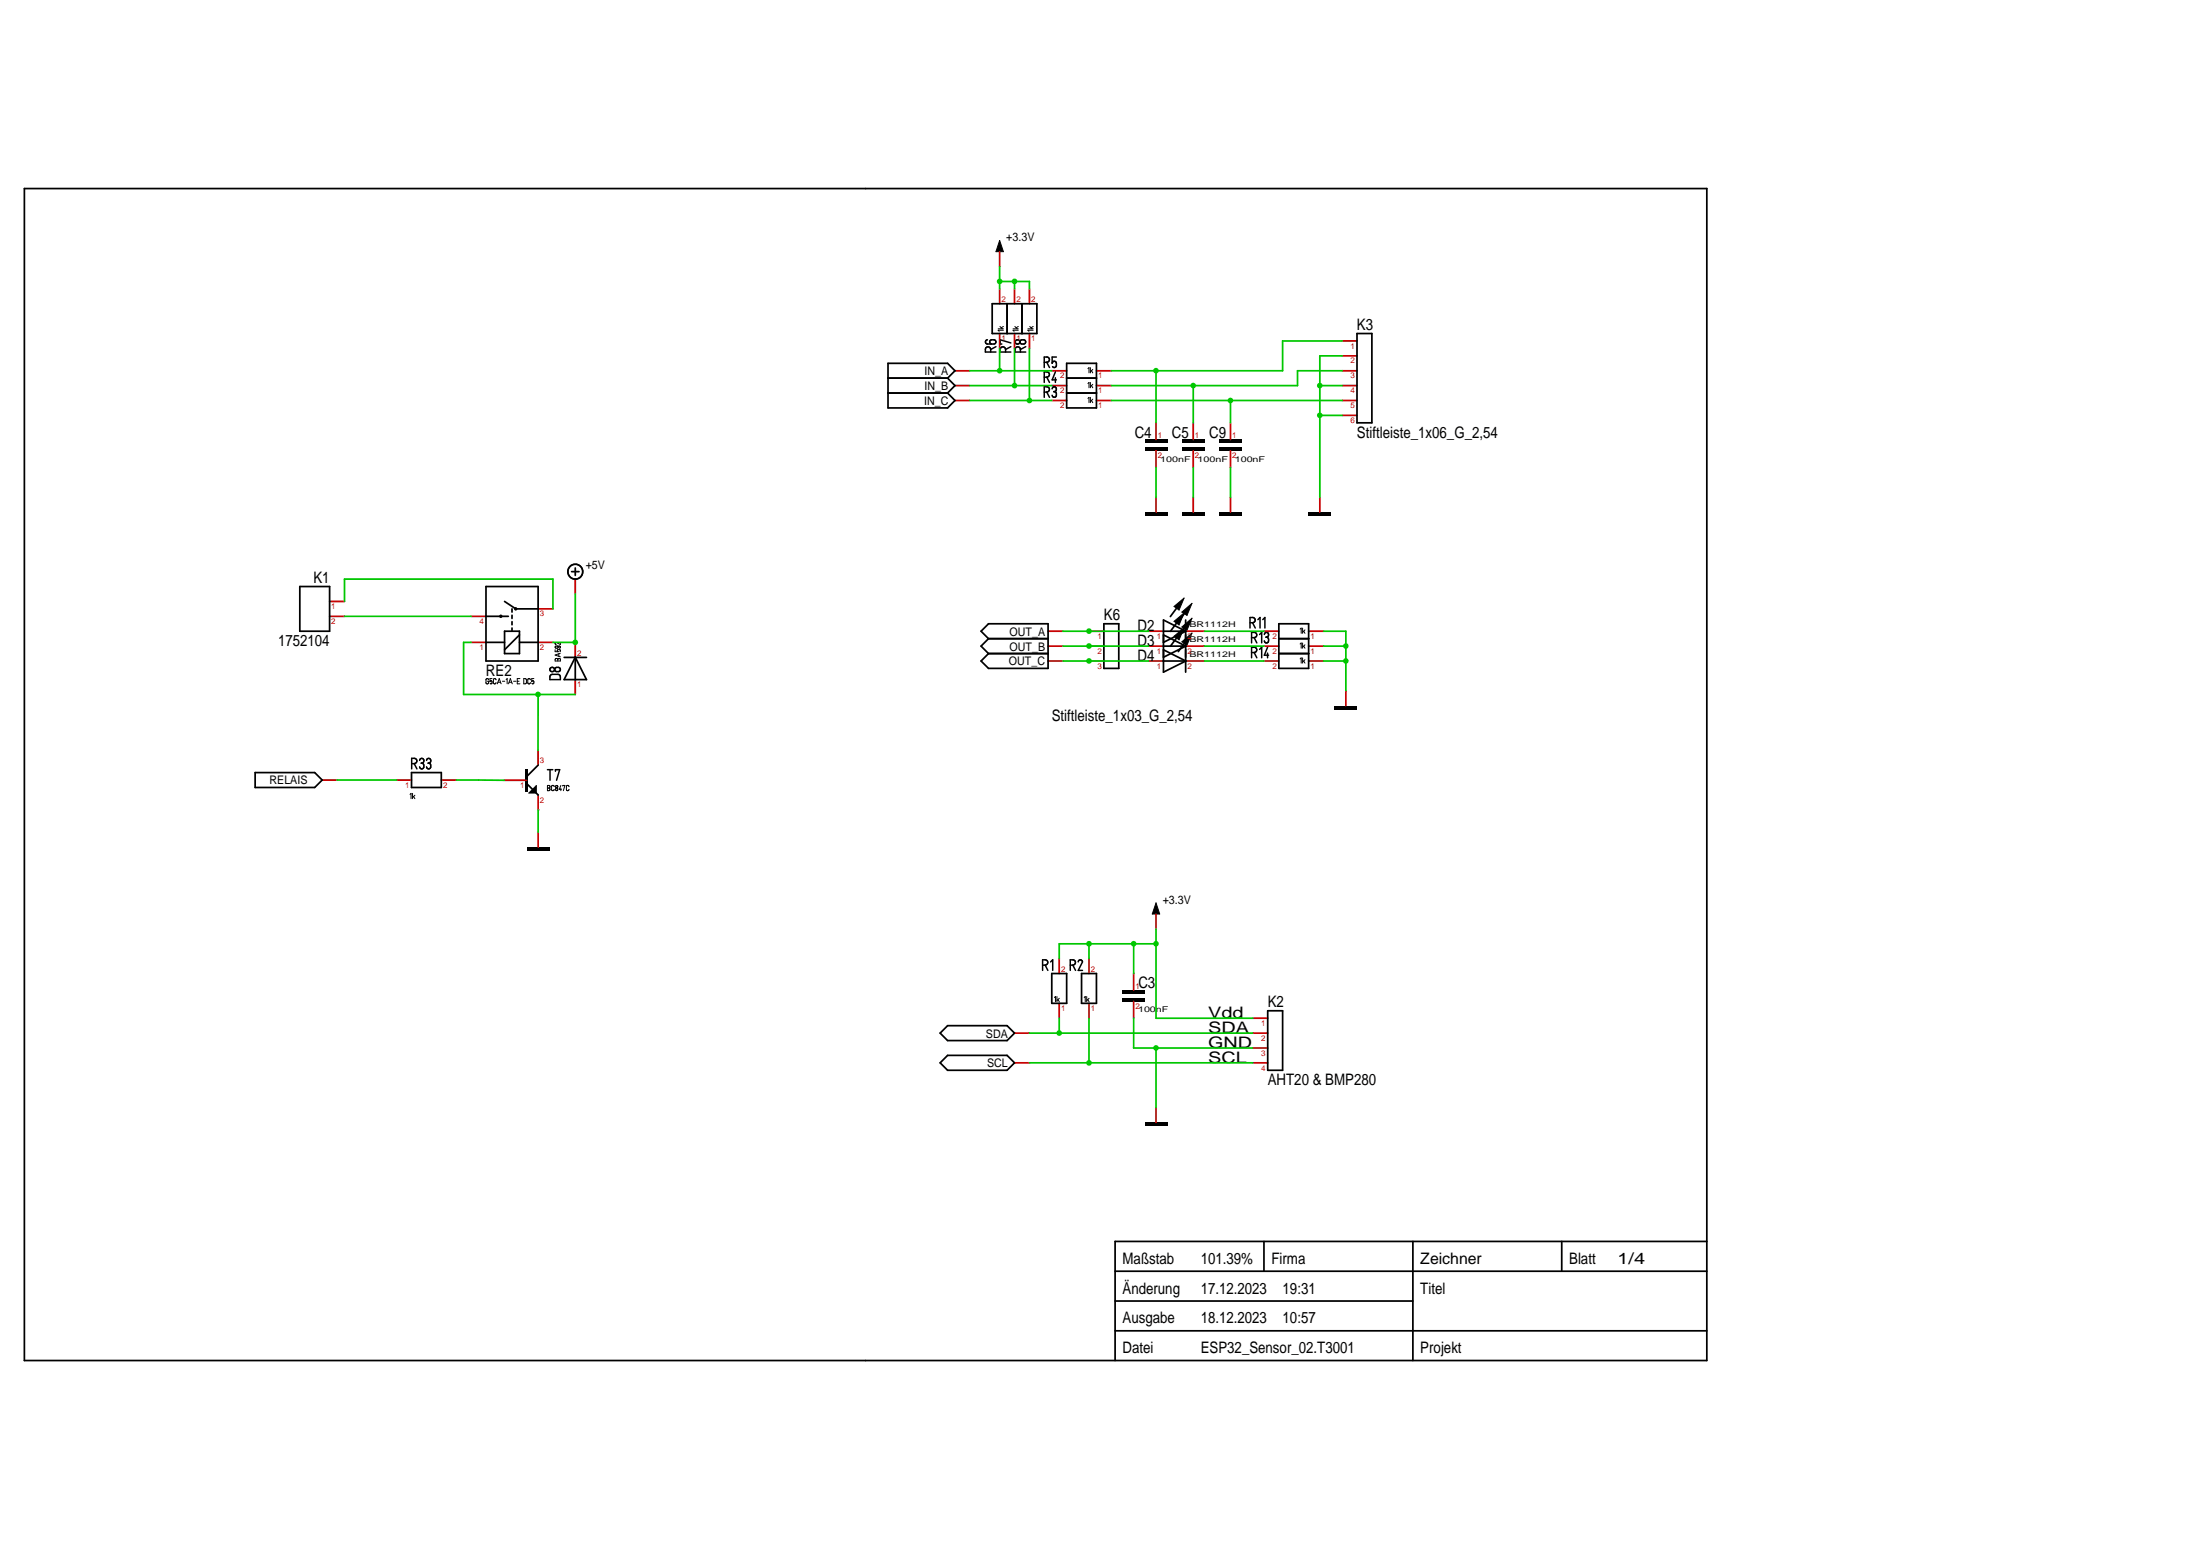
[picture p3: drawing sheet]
<svg xmlns="http://www.w3.org/2000/svg" width="297mm" height="210mm" viewBox="0 0 297 210" stroke-linecap="round" stroke-linejoin="round" font-family="sans-serif">
<g fill="none" stroke="#c70000" stroke-width=".23">
<path d="M135 34v2M135 39v2M137 39v2M139 39v2M128.9 54.1h2M128.9 52h2M128.9 50h2M135 45v2M137 45v2M139 45v2M142 54.1h2M142 52h2"/>
<path d="M142 50h2M148 54.1h2.1M148 52h2.1M148 50h2.1M156.1 57.1v2.2M161.1 57.1v2.2M166.1 57.1v2.2M181.2 56.1h2M181.2 54.1h2M181.2 52h2M181.2 50h2M181.2 48h2"/>
<path d="M181.2 46h2M77.7 78.2v2M156.1 60.8v2.3M156.1 67.1v2M161.1 60.8v2.3M161.1 67.1v2M166.1 60.8v2.3M166.1 67.1v2M178.2 67.1v2M44.5 81.2h2M44.5 83.2h2M63.6 83.2h2"/>
<path d="M63.6 86.7h2M72.7 82.2h2M72.7 86.7h2M77.7 86.7v2M77.7 91.7v2M141.5 89.2h2M141.5 87.2h2M141.5 85.2h2M147 89.2h2M147 87.2h2M147 85.2h2M155.1 89.2h2"/>
<path d="M155.1 87.2h2M155.1 85.2h2M160.1 89.2h2.5M160.1 87.2h2.5M160.1 85.2h2.5M170.7 89.2h2M170.7 87.2h2M170.7 85.2h2M176.7 89.2h2M176.7 87.2h2M176.7 85.2h2M181.7 93.2v2"/>
<path d="M43.5 105.3h2M53.6 105.3h2M59.6 105.3h2M68.1 105.3h3M72.6 101.3v2M72.7 107.3v2M72.7 112.3v2M137 139.5h2M143 129.4v2M143 135.4v2M147 129.4v2M147 135.4v2"/>
<path d="M153.1 131.4v2.3M153.1 135.2v2.2M156.1 123.4v2M169.2 139.5h2M169.2 137.4h2M137 143.5h2M156.1 149.5v2M169.2 143.5h2M169.2 141.5h2"/>
</g>
<g fill="none" stroke="#000" stroke-width=".23">
<path d="M3.3 25.5h227.2v158.2h-227.2zM119.9 51h8M119.9 53.1h8M127.9 51l1-1-1-1h-8v6.1h8l1-1-1-1M127.9 51l1 1-1 1.1M134 41h6v4h-6zM136 41v4M138 41v4M144 51h4M144 49h4v6.1h-4zM144 53.1h4M183.2 45h2v12.1h-2z"/>
<path d="M40.5 79.2h4v6h-4zM65.6 79.2h7.1v10h-7.1zM77.2 77.2h1M77.7 76.7v1M65.6 86.7h2.5M65.6 83.2h3M68.1 85.2h2v3h-2zM68.1 81.2l1.5 1h3.1M69.1 82.2v.4M69.1 83v.5M69.1 83.9v.4M69.1 84.8v.4"/>
<path d="M70.1 85.7l-2 2M70.1 86.7h2.6M76.2 88.7h3M77.7 88.7v3M77.7 88.7l1.5 3h-3zM133.5 86.2l-1-1 1-1h8v6h-8l-1-1 1-1M133.5 88.2h8M133.5 86.2h8M133.5 86.2l-1 1 1 1M149 84.2h2.1v6h-2.1zM157.1 87.7l3 1.5M157.1 89.2h3"/>
<path d="M157.1 85.7l3 1.5M157.1 87.2h3M157.1 85.2h3M159.3 85.6l-1.3 1.6M159.3 83.6l-1.3 1.6M159.3 81.6l-1.3 1.6M160.1 83.7v7M160.1 85.2l-3-1.5v7l3-1.5M160.1 87.2l-3 1.5M160.1 85.2l-3 1.5M160.3 86.3l-1.2 1.7M160.3 84.3l-1.2 1.6"/>
<path d="M160.3 82.3l-1.2 1.6M172.7 84.2h4v6h-4zM172.7 88.2h4M172.7 86.2h4M34.4 104.3h8.1l1 1-1 1h-8.1zM55.6 104.3h4v2h-4zM71.1 105.8l1.6 1.5M72.7 103.3l-1.6 1.5M126.9 139.5l1-1h8.1l1 1-1 1h-8.1zM142 131.4h2v4h-2zM146 131.4h2v4h-2zM171.2 136.4h2v8.1h-2z"/>
<path d="M126.9 143.5l1-1h8.1l1 1-1 1h-8.1zM150.6 175.6h40.2M150.6 179.6h79.9M150.6 171.6h79.9M170.7 167.6v4M190.8 167.6v16.1M210.9 167.6v4M230.5 167.6h-79.9v16.1"/>
<circle cx="77.7" cy="77.2" r="1"/>
</g>
<g fill="#000">
<path d="M135 32.5l.5 1.5h-1zM154.6 59.3h3v.5h-3zM159.6 59.3h3v.5h-3zM164.6 59.3h3v.5h-3zM154.6 69.1h3v.5h-3zM154.6 60.3h3v.5h-3zM159.6 69.1h3v.5h-3zM159.6 60.3h3v.5h-3zM164.6 69.1h3v.5h-3zM164.6 60.3h3v.5h-3zM176.7 69.1h3v.5h-3zM158.5 85.9l1.4-1.2-.7 1.7z"/>
<path d="M158.5 83.9l1.4-1.2-.7 1.7zM158.5 81.9l1.4-1.2-.7 1.6zM159.6 86.6l1.3-1.1-.6 1.6zM159.6 84.6l1.3-1.2-.6 1.7zM159.6 82.6l1.3-1.2-.6 1.7zM180.2 95.2h3v.6h-3zM71.1 114.3h3.1v.5h-3.1zM72.4 106v1.1h-1zM151.6 134.7h3v.5h-3zM151.6 133.7h3v.5h-3zM156.1 121.9l.5 1.5h-1zM154.6 151.5h3v.5h-3z"/>
<circle cx="67.6" cy="83.2" r=".24"/>
<circle cx="69.6" cy="82.2" r=".24"/>
</g>
<g fill="none" stroke="#000" stroke-width=".14">
<path d="M135 32.5l.5 1.5h-1zM134.8 44.4h.7M135 44.1l.3 .3M135.5 44.6h-.7l.1 .1M135.5 44.1l-.3 .1M136.8 44.4h.7M137 44.1l.3 .3M137.5 44.6h-.7l.1 .1M137.5 44.1l-.3 .1M138.8 44.4h.7M139 44.1l.4 .3M139.5 44.6h-.7l.1 .1"/>
<path d="M139.5 44.1l-.3 .1M146.9 49.8l.1-.2v.7M146.9 51.8l.1-.2v.7M146.9 53.8l.1-.2v.8M147.2 49.6v.7M147.2 51.6v.7M147.2 53.6v.8M147.4 50l.1 .3M147.4 52.1l.1 .2M147.4 54.1l.1 .3M147.5 49.9l-.3 .3M147.5 51.9l-.3 .3"/>
<path d="M147.5 53.9l-.3 .3M66 91.8a.18 .18 0 0 0-.2-.2 .18 .18 0 0 0-.2 .2v.3a.17 .17 0 0 0 .2 .2 .17 .17 0 0 0 .2-.2v-.1h-.2M66.2 92l.1-.1 .1 .1v.3l-.2-.1M66.4 91.6h-.2v.4M66.6 92.1a.18 .18 0 0 0 .2 .2 .18 .18 0 0 0 .2-.2M66.6 91.8a.18 .18 0 0 1 .2-.2 .18 .18 0 0 1 .2 .2M66.6 91.8v.3M67.2 92.3l.2-.7 .3 .7M67.2 92.1h.4M67.8 92h.4M68.3 91.7l.2-.1v.7M68.7 92.3l.2-.7 .3 .7"/>
<path d="M68.7 92.1h.4M69.3 92h.4M69.8 92h.3M70.2 91.6h-.4v.7h.4M70.7 91.6l.4 .1v.4l-.1 .2h-.3zM71.6 91.8a.17 .17 0 0 0-.2-.2 .17 .17 0 0 0-.1 .2v.3a.17 .17 0 0 0 .1 .2 .17 .17 0 0 0 .2-.2M72.1 91.6h-.3v.4a.14 .14 0 0 1 .1-.1 .14 .14 0 0 1 .2 .1l-.1 .3-.2-.1M75 87.7v.3h.4M75.2 87.2a.14 .14 0 0 1 .2 .1 .14 .14 0 0 1-.2 .2h-.1a.14 .14 0 0 1-.2-.2 .14 .14 0 0 1 .2-.1h.4a.14 .14 0 0 1 .2 .1 .14 .14 0 0 1-.2 .2M75.3 89v.2M75.3 89a.18 .18 0 0 0-.2-.1 .18 .18 0 0 0-.1 .1v.2h.7v-.2M75.3 89a.18 .18 0 0 1 .2-.1 .18 .18 0 0 1 .2 .1"/>
<path d="M75.4 88.2v.4M75.6 87.9v-.2h-.3l-.1 .1 .1 .2M75.7 86.7v.3l-.6-.3a.14 .14 0 0 0-.2 .2 .14 .14 0 0 0 .2 .1M75.7 88.2l-.7 .2 .7 .3M158.5 85.9l1.4-1.2-.7 1.7zM158.5 83.9l1.4-1.2-.7 1.7zM158.5 81.9l1.4-1.2-.7 1.6zM159.6 86.6l1.3-1.1-.6 1.6zM159.6 84.6l1.3-1.2-.6 1.7zM159.6 82.6l1.3-1.2-.6 1.7zM175.5 88.9l.2-.1v.7M175.5 84.9l.2-.1v.7"/>
<path d="M175.5 86.9l.2-.1v.7M175.9 84.8v.7M175.9 86.8v.7M175.9 88.8v.7M176 89.2l.2 .3M176 87.2l.2 .3M176 85.2l.2 .3M176.2 89l-.3 .4M176.2 87l-.3 .4M176.2 85l-.3 .4M55.4 107.2l.1-.1v.7M55.7 107.1v.7"/>
<path d="M55.8 107.5l.2 .3M56 107.3l-.3 .4M72.4 106v1.1h-1zM73.9 106.4h.2a.18 .18 0 0 0 .2-.2 .18 .18 0 0 0-.2-.2h-.2v.7h.2a.17 .17 0 0 0 .2-.1 .17 .17 0 0 0-.2-.2M74.8 106.2a.18 .18 0 0 0-.2-.2 .18 .18 0 0 0-.1 .2v.4a.17 .17 0 0 0 .1 .1 .17 .17 0 0 0 .2-.1M75.1 106.3a.16 .16 0 0 1-.1-.2 .16 .16 0 0 1 .3 0 .16 .16 0 0 1-.1 .2M75.1 106.3v.1a.19 .19 0 0 0-.1 .2 .19 .19 0 0 0 .2 .1l.1-.2-.1-.2M75.1 106.3h.1M75.7 106l-.2 .6h.3M75.7 106.4v.3M76 106.1v-.1h.3l-.2 .7M76.8 106.2a.17 .17 0 0 0-.2-.2 .17 .17 0 0 0-.1 .2v.4a.17 .17 0 0 0 .1 .1 .17 .17 0 0 0 .2-.1"/>
<path d="M142.4 134.7l.1-.2v.7M142.7 134.5v.7M142.8 134.9l.2 .3M143 134.8l-.3 .3M146.4 134.7l.1-.2v.7M146.7 134.5v.7M146.9 134.9l.1 .3M147 134.8l-.3 .3M156.1 121.9l.5 1.5h-1z"/>
</g>
<g fill="none" stroke="#000" stroke-width=".2">
<path d="M133.3 45.9a.29 .29 0 0 0-.3 .3 .29 .29 0 0 0 .3 .2h.9a.29 .29 0 0 0 .3-.2 .29 .29 0 0 0-.3-.3h-.3a.29 .29 0 0 0-.3 .3 .29 .29 0 0 0 .3 .2M133.8 47.2a.35 .35 0 0 0-.4-.4 .35 .35 0 0 0-.4 .4v.3h1.5M133.8 47.2v.3M134.5 46.8l-.7 .4M135.8 47.2a.35 .35 0 0 0-.4-.4 .35 .35 0 0 0-.3 .4v.3h1.4M135.8 47.2v.3M136.5 46.3l-1.4-.4v.5h.2M136.5 46.8l-.7 .4M137.1 47.2a.36 .36 0 0 1 .3-.4 .36 .36 0 0 1 .4 .4M137.1 47.2v.3h1.4M137.8 47.2v.3M137.8 45.9a.4 .4 0 0 1 .4 0 .4 .4 0 0 1 .3 .3 .38 .38 0 0 1-.5 .3 .38 .38 0 0 1-.2-.5z"/>
<path d="M138.5 46.8l-.7 .4M141 48.9h.3M141 50.9h.3M141 52.9h.3M141.3 48.9a.35 .35 0 0 0 .4-.4 .35 .35 0 0 0-.4-.3h-.3v1.4M141.3 50.9a.35 .35 0 0 0 .4-.3 .35 .35 0 0 0-.4-.4h-.3v1.4M141.3 52.9a.35 .35 0 0 0 .4-.3 .35 .35 0 0 0-.4-.4h-.3v1.4M141.3 48.9l.4 .7M141.3 50.9l.4 .7M141.3 52.9l.4 .7M142.1 52.5a.31 .31 0 0 1 .3-.3 .31 .31 0 0 1 .3 .4 .31 .31 0 0 1-.4 .3M142.3 52.9h.1"/>
<path d="M142.3 52.9a.37 .37 0 0 1 .3 .4 .37 .37 0 0 1-.4 .3l-.1-.2M142.5 50.2l-.4 1.1h.5M142.5 51v.6M142.6 48.2h-.5v.8a.29 .29 0 0 1 .2-.2 .29 .29 0 0 1 .3 .2v.5l-.2 .1-.3-.1M74.3 91.1l.3-.1h.7a.34 .34 0 0 1 .4 .4v.3h-1.5zM75 90.2a.39 .39 0 0 1 .4-.1 .39 .39 0 0 1 .3 .3 .38 .38 0 0 1-.5 .3 .38 .38 0 0 1-.3-.5zM168.8 84.1h.3M169 88.1h.3l.4 .7M169 86.1h.3M169.1 84.1a.35 .35 0 0 0 .4-.4 .35 .35 0 0 0-.4-.3h-.3v1.4M169.1 84.1l.4 .7M169.3 86.1a.35 .35 0 0 0 .4-.4 .35 .35 0 0 0-.4-.3h-.3v1.4"/>
<path d="M169.3 87.4h-.3v1.4M169.3 87.4a.35 .35 0 0 1 .4 .3 .35 .35 0 0 1-.4 .4M169.3 86.1l.4 .7M169.8 83.6l.3-.2v1.4M170.1 87.7l.2-.3v1.4M170.1 85.7l.2-.3v1.4M170.5 83.6l.3-.2v1.4M170.7 85.7a.31 .31 0 0 1 .4-.3 .31 .31 0 0 1 .2 .3 .31 .31 0 0 1-.3 .3M170.9 86h.1M171 86a.38 .38 0 0 1 .3 .4 .38 .38 0 0 1-.4 .4l-.2-.3M171.1 87.4l-.4 1h.6M171.1 88.2v.6"/>
<path d="M55.6 103.1h.3M55.9 103.1a.35 .35 0 0 0 .4-.4 .35 .35 0 0 0-.4-.3h-.3v1.4M55.9 103.1l.4 .7M56.7 102.6a.31 .31 0 0 1 .3-.2 .31 .31 0 0 1 .3 .3 .31 .31 0 0 1-.4 .3M56.9 103h.1M56.9 103a.37 .37 0 0 1 .3 .5 .37 .37 0 0 1-.4 .2l-.1-.2M57.6 102.6a.31 .31 0 0 1 .3-.2 .31 .31 0 0 1 .3 .3 .31 .31 0 0 1-.3 .3M57.8 103h.1M57.9 103a.37 .37 0 0 1 .3 .5 .37 .37 0 0 1-.5 .2l-.1-.2M73.9 103.9h.7M74.3 103.9v1.4M75 104.1v-.2h.6l-.5 1.4"/>
<path d="M140.8 130.3h.3l.4 .7M141.1 130.3a.35 .35 0 0 0 .4-.4 .35 .35 0 0 0-.4-.3h-.3v1.4M141.8 129.8l.3-.2v1.4M144.5 130.3h.4l.3 .7M144.9 130.3a.35 .35 0 0 0 .3-.4 .35 .35 0 0 0-.3-.3h-.4v1.4M145.6 129.8a.29 .29 0 0 1 .3-.2 .29 .29 0 0 1 .3 .2l-.6 1.2h.6"/>
<circle cx="137.4" cy="46.1" r=".3"/>
<circle cx="74.5" cy="90.4" r=".3"/>
</g>
<path d="M71.1 103.8v3" fill="none" stroke="#000" stroke-width=".39"/>
<path d="M46.5 83.2h17.1M74.7 86.7h3M162.6 89.2h8.1M162.6 87.2h8.1M162.6 85.2h8.1" fill="none" stroke="#00c700" stroke-width=".23"/>
<circle cx="77.7" cy="86.7" r=".38" fill="#00c700"/>
<path d="M77.7 80.2v6.5" fill="none" stroke="#00c700" stroke-width=".23"/>
<circle cx="156.1" cy="50" r=".38" fill="#00c700"/>
<path d="M156.1 50v7.1M181.2 46h-8v4h-23.1" fill="none" stroke="#00c700" stroke-width=".23"/>
<circle cx="161.1" cy="52" r=".38" fill="#00c700"/>
<path d="M161.1 52v5.1M181.2 50h-6v2h-25.1" fill="none" stroke="#00c700" stroke-width=".23"/>
<circle cx="166.1" cy="54.1" r=".38" fill="#00c700"/>
<path d="M150.1 54.1h31.1M166.1 54.1v3" fill="none" stroke="#00c700" stroke-width=".23"/>
<circle cx="147" cy="89.2" r=".38" fill="#00c700"/>
<path d="M143.5 89.2h11.6" fill="none" stroke="#00c700" stroke-width=".23"/>
<circle cx="147" cy="87.2" r=".38" fill="#00c700"/>
<path d="M143.5 87.2h11.6" fill="none" stroke="#00c700" stroke-width=".23"/>
<circle cx="147" cy="85.2" r=".38" fill="#00c700"/>
<path d="M143.5 85.2h11.6" fill="none" stroke="#00c700" stroke-width=".23"/>
<circle cx="139" cy="54.1" r=".38" fill="#00c700"/>
<path d="M130.9 54.1h11.1M139 47v7.1" fill="none" stroke="#00c700" stroke-width=".23"/>
<circle cx="137" cy="52" r=".38" fill="#00c700"/>
<path d="M130.9 52h11.1M137 47v5" fill="none" stroke="#00c700" stroke-width=".23"/>
<circle cx="135" cy="50" r=".38" fill="#00c700"/>
<path d="M130.9 50h11.1M135 47v3" fill="none" stroke="#00c700" stroke-width=".23"/>
<circle cx="147" cy="143.5" r=".38" fill="#00c700"/>
<path d="M139 139.5h30.2M143 137.4v2.1M147 137.4v6.1M139 143.5h30.2" fill="none" stroke="#00c700" stroke-width=".23"/>
<circle cx="143" cy="139.4" r=".38" fill="#00c700"/>
<path d="M46.5 81.2v-3h28.2v4M72.7 93.7l-.1 7.6M45.5 105.3h8.1M61.6 105.3h6.5" fill="none" stroke="#00c700" stroke-width=".23"/>
<circle cx="72.6" cy="93.7" r=".38" fill="#00c700"/>
<path d="M139 38v1M63.6 86.7h-1v7h15.1" fill="none" stroke="#00c700" stroke-width=".23"/>
<circle cx="137" cy="38" r=".38" fill="#00c700"/>
<path d="M139 38h-2v1" fill="none" stroke="#00c700" stroke-width=".23"/>
<circle cx="135" cy="38" r=".38" fill="#00c700"/>
<path d="M135 36v3M135 38h2" fill="none" stroke="#00c700" stroke-width=".23"/>
<circle cx="153.1" cy="127.4" r=".38" fill="#00c700"/>
<path d="M147 127.4h6.1v4" fill="none" stroke="#00c700" stroke-width=".23"/>
<circle cx="147" cy="127.4" r=".38" fill="#00c700"/>
<path d="M147 127.4h-4v2" fill="none" stroke="#00c700" stroke-width=".23"/>
<circle cx="156.1" cy="127.4" r=".38" fill="#00c700"/>
<path d="M147 127.4v2M153.1 127.4h3M156.1 125.4v12h13.1" fill="none" stroke="#00c700" stroke-width=".23"/>
<path d="M72.7 109.3h.1" fill="none" stroke="#f0f" stroke-width=".23"/>
<circle cx="181.7" cy="89.2" r=".38" fill="#00c700"/>
<path d="M181.7 87.2v2h-3" fill="none" stroke="#00c700" stroke-width=".23"/>
<circle cx="181.7" cy="87.2" r=".38" fill="#00c700"/>
<path d="M156.1 63.1v4M161.1 63.1v4M166.1 63.1v4M178.7 85.2h3v2h-3M181.7 89.2v4" fill="none" stroke="#00c700" stroke-width=".23"/>
<circle cx="178.2" cy="56.1" r=".38" fill="#00c700"/>
<path d="M178.2 52v4.1h3" fill="none" stroke="#00c700" stroke-width=".23"/>
<circle cx="178.2" cy="52" r=".38" fill="#00c700"/>
<path d="M178.2 56.1v11M181.2 48h-3v4h3" fill="none" stroke="#00c700" stroke-width=".23"/>
<circle cx="156.1" cy="141.5" r=".38" fill="#00c700"/>
<path d="M72.7 109.3v3M153.1 137.4v4.1h16.1M156.1 141.5v8" fill="none" stroke="#00c700" stroke-width=".23"/>
<g font-size="2.1">
<text x="183.2" y="44.5">K3</text>
<text x="153.2" y="59.1">C4</text>
<text x="158.2" y="59.1">C5</text>
<text x="163.2" y="59.1">C9</text>
<text x="183.2" y="59.1">Stiftleiste_1x06_G_2,54</text>
<text x="42.3" y="78.7">K1</text>
<text x="149" y="83.7">K6</text>
<text x="37.5" y="87.2">1752104</text>
<text x="153.6" y="89.2">D4</text>
<text x="153.6" y="87.2">D3</text>
<text x="153.6" y="85.2">D2</text>
<text x="65.6" y="91.3">RE2</text>
<text x="142" y="97.3">Stiftleiste_1x03_G_2,54</text>
<text x="153.7" y="133.4">C3</text>
<text x="163.1" y="137.4">Vdd</text>
<text x="171.2" y="135.9">K2</text>
<text x="163.1" y="143.5">SCL</text>
<text x="163.1" y="141.5">GND</text>
<text x="163.1" y="139.5">SDA</text>
<text x="171.2" y="146.5">AHT20 &amp; BMP280</text>
<text x="151.6" y="170.6">Maßstab</text>
<text x="162.1" y="170.6">101.39%</text>
<text x="171.7" y="170.6">Firma</text>
<text x="191.8" y="170.6">Zeichner</text>
<text x="211.9" y="170.6">Blatt</text>
<text x="218.4" y="170.6">1/4</text>
<text x="151.6" y="178.6">Ausgabe</text>
<text x="151.6" y="174.6">Änderung</text>
<text x="162.1" y="178.6">18.12.2023</text>
<text x="162.1" y="174.6">17.12.2023</text>
<text x="173.2" y="178.6">10:57</text>
<text x="173.2" y="174.6">19:31</text>
<text x="191.8" y="174.6">Titel</text>
<text x="151.6" y="182.6">Datei</text>
<text x="162.1" y="182.6">ESP32_Sensor_02.T3001</text>
<text x="191.8" y="182.6">Projekt</text>
</g>
<g font-size="1.6">
<text x="135.9" y="32.6">+3.3V</text>
<text x="124.8" y="52.6">IN_B</text>
<text x="124.8" y="50.6">IN_A</text>
<text x="124.8" y="54.7">IN_C</text>
<text x="79.1" y="76.8">+5V</text>
<text x="136.2" y="89.8">OUT_C</text>
<text x="136.3" y="87.8">OUT_B</text>
<text x="136.3" y="85.8">OUT_A</text>
<text x="36.4" y="105.9">RELAIS</text>
<text x="157" y="122">+3.3V</text>
<text x="133.1" y="140">SDA</text>
<text x="133.3" y="144.1">SCL</text>
</g>
<g font-size="1.1" fill="#c70000">
<text x="135.2" y="40.8">2</text>
<text x="137.2" y="40.8">2</text>
<text x="139.2" y="40.8">2</text>
<text x="135.2" y="46">1</text>
<text x="137.2" y="46">1</text>
<text x="139.2" y="46">1</text>
<text x="182.3" y="47.1">1</text>
<text x="143.1" y="51.1">2</text>
<text x="143.1" y="53.1">2</text>
<text x="148.3" y="51.1">1</text>
<text x="148.3" y="53.1">1</text>
<text x="182.3" y="53.1">4</text>
<text x="182.3" y="51.1">3</text>
<text x="182.3" y="49.1">2</text>
<text x="143.1" y="55.1">2</text>
<text x="148.3" y="55.1">1</text>
<text x="156.3" y="59.1">1</text>
<text x="161.3" y="59.1">1</text>
<text x="166.4" y="59.1">1</text>
<text x="182.3" y="57.1">6</text>
<text x="182.3" y="55.1">5</text>
<text x="156.3" y="61.9">2</text>
<text x="161.3" y="61.9">2</text>
<text x="166.4" y="61.9">2</text>
<text x="44.7" y="82.2">1</text>
<text x="72.9" y="83.2">3</text>
<text x="44.7" y="84.2">2</text>
<text x="64.7" y="84.2">4</text>
<text x="64.7" y="87.7">1</text>
<text x="72.9" y="87.7">2</text>
<text x="77.9" y="88.5">2</text>
<text x="148.2" y="88.2">2</text>
<text x="148.2" y="86.2">1</text>
<text x="156.2" y="88.2">1</text>
<text x="156.2" y="86.2">1</text>
<text x="160.3" y="88.2">2</text>
<text x="160.3" y="86.2">2</text>
<text x="171.8" y="88.2">2</text>
<text x="171.8" y="86.2">2</text>
<text x="176.9" y="88.2">1</text>
<text x="176.9" y="86.2">1</text>
<text x="77.9" y="92.8">1</text>
<text x="148.2" y="90.3">3</text>
<text x="156.2" y="90.3">1</text>
<text x="160.3" y="90.3">2</text>
<text x="171.8" y="90.3">2</text>
<text x="176.9" y="90.3">1</text>
<text x="54.7" y="106.3">1</text>
<text x="59.8" y="106.3">2</text>
<text x="70.2" y="106.4">1</text>
<text x="72.9" y="103">3</text>
<text x="72.9" y="108.3">2</text>
<text x="143.3" y="131.2">2</text>
<text x="147.3" y="131.2">2</text>
<text x="143.3" y="136.5">1</text>
<text x="147.3" y="136.5">1</text>
<text x="153.3" y="136.2">2</text>
<text x="153.3" y="133.4">1</text>
<text x="170.3" y="142.5">3</text>
<text x="170.3" y="140.5">2</text>
<text x="170.3" y="138.5">1</text>
<text x="170.3" y="144.5">4</text>
</g>
<g font-size="1.1">
<text x="156.7" y="62.3">100nF</text>
<text x="161.7" y="62.3">100nF</text>
<text x="166.7" y="62.3">100nF</text>
<text x="160.6" y="88.7">BR1112H</text>
<text x="160.6" y="86.7">BR1112H</text>
<text x="160.6" y="84.7">BR1112H</text>
<text x="153.7" y="136.7">100nF</text>
</g>
</svg>
